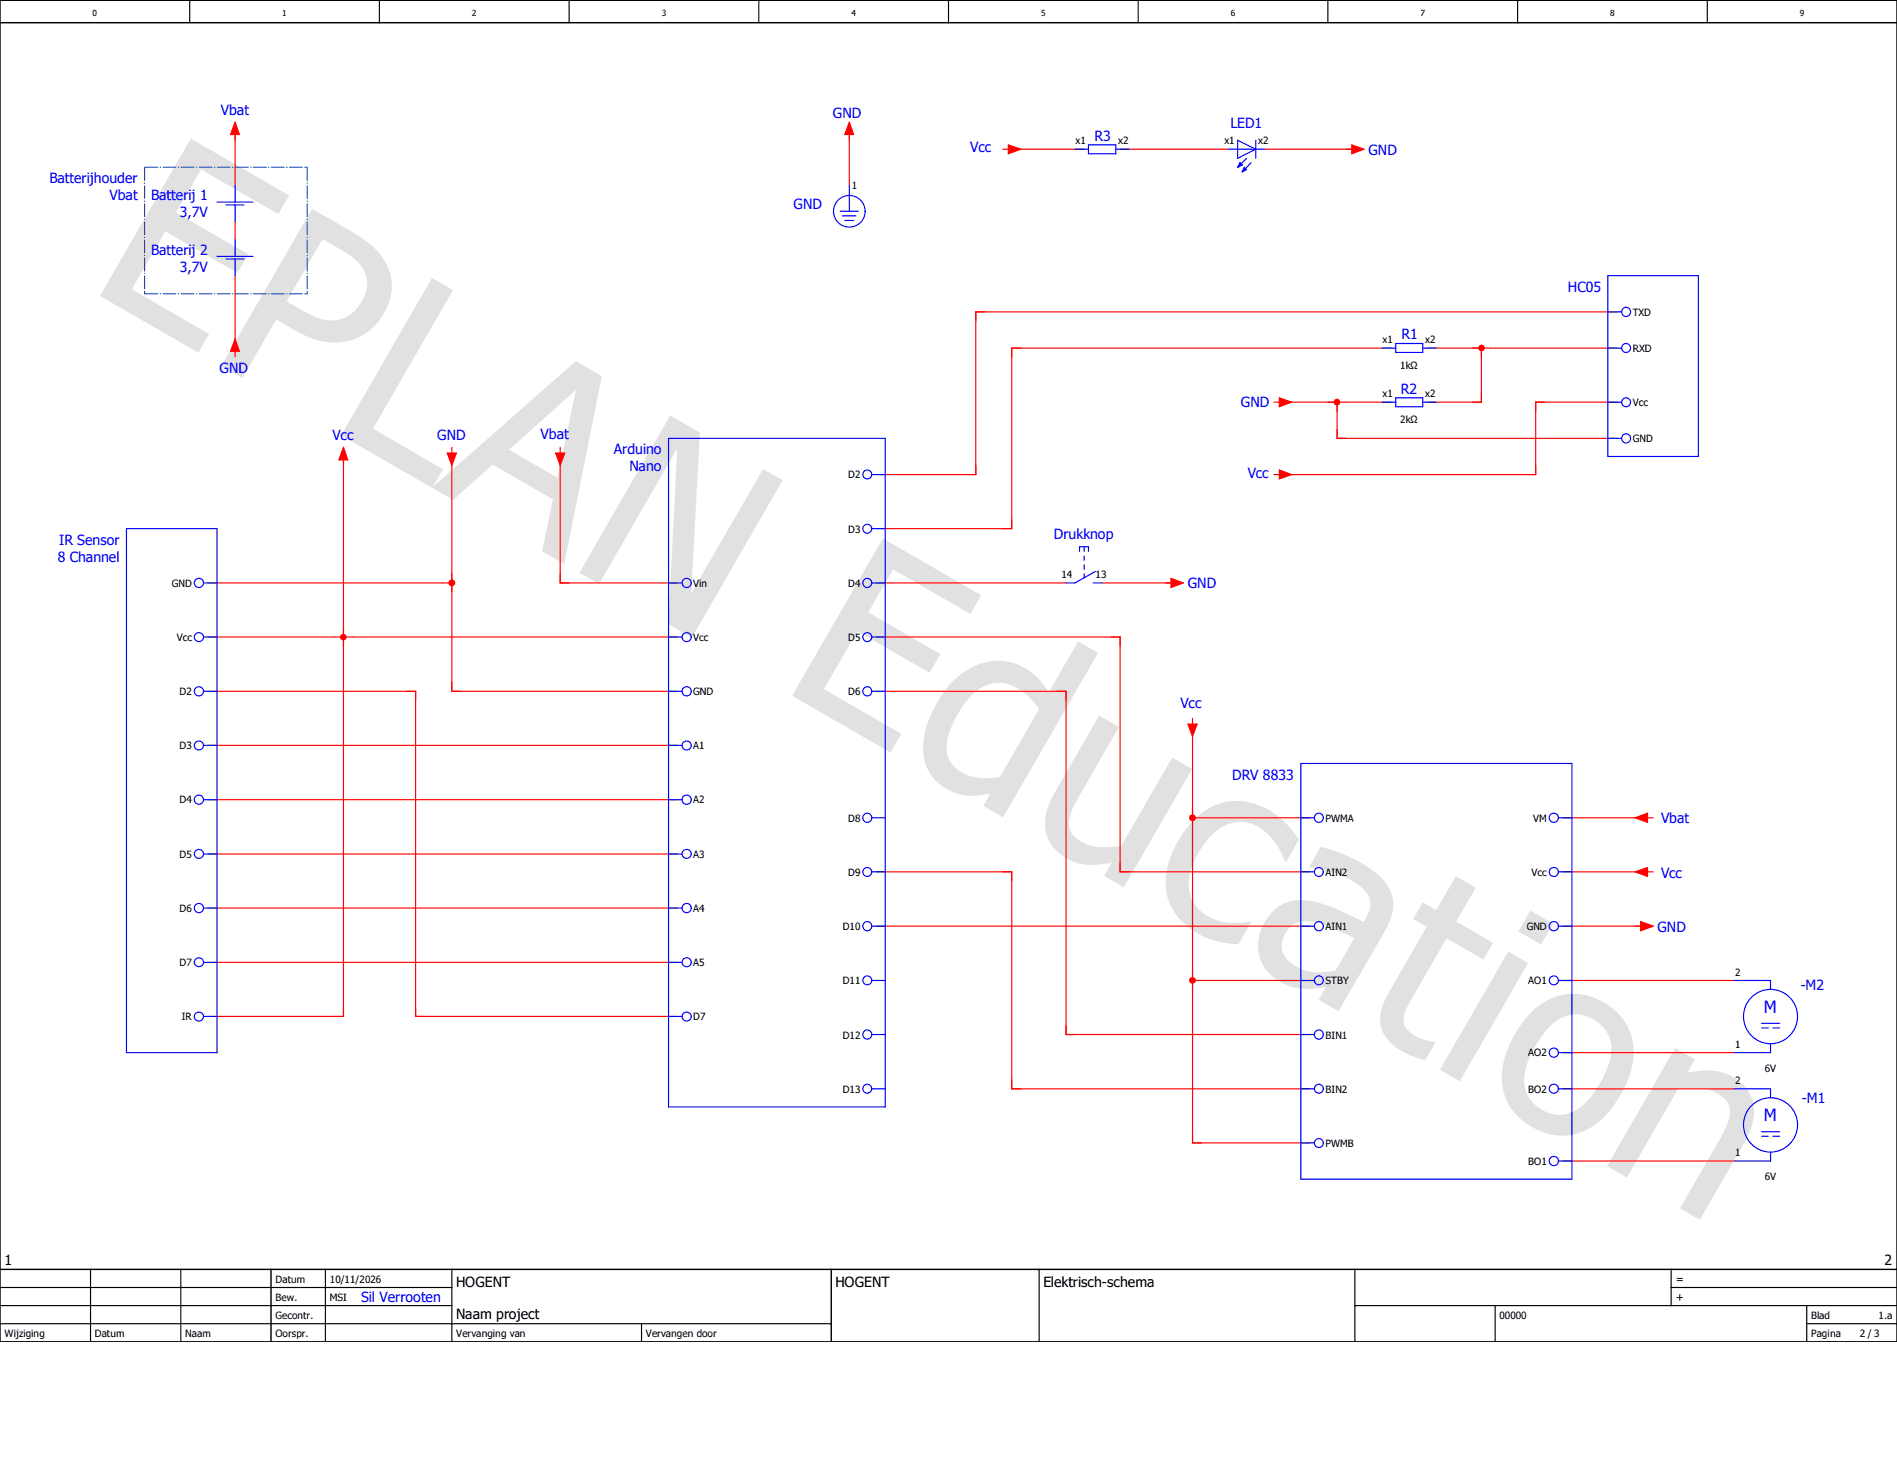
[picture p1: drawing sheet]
<svg xmlns="http://www.w3.org/2000/svg" width="279mm" height="216mm" viewBox="0 0 279 216" stroke-linecap="round" stroke-linejoin="round" font-family="sans-serif">
<path d="M197.7 -.1l-197.7 197.7M0 169.2l40.1 28.4M0 197.5v.1" fill="none" stroke="#fff" stroke-width=".15"/>
<g fill="none" stroke="#000" stroke-width=".17">
<path d="M27.9 0v3.3M55.9 0v3.3M83.8 0v3.3M111.8 0v3.3M139.7 0v3.3M167.6 0v3.3M195.6 0v3.3M223.5 0v3.3M251.5 0v3.3M0 194.9h122.4M0 192.3h66.5M0 189.6h66.5"/>
<path d="M13.3 186.9v10.7M26.6 186.9v10.7M47.9 186.9v10.7M66.5 186.9v10.7M94.5 194.9v2.7M153 186.9v10.7M199.6 192.3h79.8M199.6 186.9v10.7M220.2 192.3v5.3M246.1 189.6h33.3M246.1 186.9v5.4M266.1 194.9h13.3"/>
<path d="M266.1 192.3v5.3"/>
</g>
<path d="M0 3.3h279.4M0 0h279.4v197.6h-279.4zM0 186.9h279.4M39.9 186.9v10.7M122.4 186.9v10.7" fill="none" stroke="#000" stroke-width=".21"/>
<path d="M28.1 20.4l14.5 8.4-1.6 2.7-11.4-6.5-3.7 6.3 10.7 6.1-1.6 2.8-10.7-6.1-4.9 8.5 11.4 6.6-1.6 2.7-14.5-8.3zM46 30.7l5.8 3.4a11.4 11.4 0 0 1 5.4 5.5 7.7 7.7 0 0 1-1.6 8 8.5 8.5 0 0 1-10.3 2l-1.3-.7-3.3-1.8-5 8.6-3.1-1.8zM47.5 35.2l-5.3 9.2 2.1 1.2a8.2 8.2 0 0 0 5.2 1.6 5.7 5.7 0 0 0 4.5-6.4 6.7 6.7 0 0 0-3.5-3.9zM63.6 41l3.1 1.7-11.8 20.4 10.4 6-1.6 2.8-13.5-7.8zM63.6 71.8l21.2-18.6 3.8 2.2-5.5 27.7-3.3-1.9 1.7-7.7-8.9-5.1-5.8 5.2zM75 66.2l7.1 4.2 2.7-13zM98.7 61.2l4.4 2.5-1.3 23.7 10.6-18.3 2.9 1.6-13.4 23.2-3.5-2 1.4-25.9-11.6 20-2.9-1.7zM130 79.3l14.5 8.4-1.6 2.7-11.4-6.6-3.6 6.4 10.6 6.1-1.6 2.8-10.6-6.2-5 8.6 11.4 6.6-1.6 2.7-14.4-8.3zM140.5 100.2a8.7 8.7 0 0 1 9.3-2.4 9.2 9.2 0 0 1 4.7 4.2l4.3-7.5 2.9 1.7-14 24.2-2.9-1.7 1.1-1.8a8.2 8.2 0 0 1-8.2-2.1 7.4 7.4 0 0 1-1.4-7.3 17.5 17.5 0 0 1 4.2-7.3zM143.1 102.4a13 13 0 0 0-3.7 7.9 4.5 4.5 0 0 0 3.9 4.1 9.8 9.8 0 0 0 4 0l5.8-10a8.8 8.8 0 0 0-5.3-3.8 5.5 5.5 0 0 0-4.7 1.8zM161.9 105.4l2.9 1.7-5.7 9.9a8.7 8.7 0 0 0-1.7 4.6 3.8 3.8 0 0 0 2.8 2.8 10.2 10.2 0 0 0 5 .2l7.4-13 3 1.7-10.1 17.4-2.9-1.7 1.1-2a9.6 9.6 0 0 1-6.1-.3 5.9 5.9 0 0 1-3.3-7.8l1.1-2.2zM175.6 121a8.8 8.8 0 0 1 11.8-1.4 13.8 13.8 0 0 1 3.9 4l-1.9 3.3-.1-.1a9.3 9.3 0 0 0-4.5-5.3 5.7 5.7 0 0 0-6.8 2 11.2 11.2 0 0 0-2.9 6.9 5.7 5.7 0 0 0 4.8 5.3 9.6 9.6 0 0 0 4.2 0l.2 .1-1.9 3.3a11.5 11.5 0 0 1-9.9-5.6 9.5 9.5 0 0 1 .4-8.4l1.5-2.6zM190 136.5a3.4 3.4 0 0 0-.4 4.8 7 7 0 0 0 6.6 1.7l.5-.1 2.8-4.8-2.3-1a10.8 10.8 0 0 0-5.4-1.4 2.87 2.87 0 0 0-1.8 .8zM194.5 124.7a20.1 20.1 0 0 1 9 4.7 5.7 5.7 0 0 1 .8 7.1l-7.2 12.4-2.9-1.7 1.1-1.8a9.3 9.3 0 0 1-7.4-1.2 6.2 6.2 0 0 1-1.3-8.9 6 6 0 0 1 6.8-2.5 33.6 33.6 0 0 1 7.4 3 4 4 0 0 0 .9-3.6 6.6 6.6 0 0 0-3.2-2.9 16.6 16.6 0 0 0-5.5-1.5l-.2-.1zM209.6 132.9l2 1.1 2.8-5 3 1.7-2.9 5 5.4 3.2-1.4 2.4-5.4-3.1-4.8 8.3a9.7 9.7 0 0 0-1.6 3.6 2.79 2.79 0 0 0 1.9 2.5 10.2 10.2 0 0 0 2.8 .9l-1.5 2.6-1.1-.3a9 9 0 0 1-4.9-3.4 5.2 5.2 0 0 1 0-4.8l.7-1.5 5.5-9.6-2-1.2zM222.1 140.1l3 1.7-10.1 17.4-2.9-1.7zM225.4 134.1l3.3 1.9-1.7 3.1-3.4-1.9zM225.6 149.1a8.6 8.6 0 0 1 12-.5 8.5 8.5 0 0 1 2.4 9.9 14.8 14.8 0 0 1-5.9 7.7 8.4 8.4 0 0 1-9.3-.7 8.3 8.3 0 0 1-3.2-9.5 16.6 16.6 0 0 1 4-6.9zM228.1 151.3a14.1 14.1 0 0 0-3.6 7.1 5.2 5.2 0 0 0 3.2 5.3 5.2 5.2 0 0 0 6-1.4 14.5 14.5 0 0 0 3.6-7.2 5.2 5.2 0 0 0-6.4-5.6 5.9 5.9 0 0 0-2.8 1.8zM246.7 154.3l3 1.7-1.2 2a8.9 8.9 0 0 1 7.4 1.1 5.8 5.8 0 0 1 2 6.9l-1 2.4-6.5 11.2-3-1.6 5.7-9.9a10.8 10.8 0 0 0 1.7-4.3 3.1 3.1 0 0 0-2-2.8 8.8 8.8 0 0 0-5.7-.5l-7.5 12.9-2.9-1.7z" fill="#e1e1e1"/>
<g fill="none" stroke="#f00" stroke-width=".17">
<path d="M34.6 20v7.3M125.1 20v7.3M34.6 32.6v2.7M149 22h10.7M165 22h15.9M186.3 22h13.3M34.6 40.6v11.3M188.9 59.2h8v5.4h41.3M198.2 59.2h6.7M204.9 51.3h-55.9v26.6h-19.9M210.2 51.3h8v7.9h-8M219.5 51.3h18.7"/>
<path d="M238.2 45.9h-94.5v24h-14.6M238.2 59.2h-12v10.7h-37.3M50.6 67.9v81.8h-20M66.5 67.9v33.9h33.3M82.5 67.9v18h17.3M30.6 85.9h35.9M30.6 93.8h18.6M51.9 93.8h47.9M129.1 85.9h27.9M129.1 93.8h35.9v34.6h27.9M162.3 85.9h10.7M30.6 101.8h30.6v47.9h38.6"/>
<path d="M30.6 109.8h69.2M30.6 117.8h69.2M129.1 101.8h27.9v50.6h35.9M175.6 107.8v60.5h17.3M30.6 125.8h69.2M30.6 133.7h69.2M129.1 128.4h19.9v32h43.9M129.1 136.4h63.8M177 120.4h15.9M230.2 128.4h11.9M230.2 120.4h11.9M230.2 136.4h11.9"/>
<path d="M30.6 141.7h69.2M177 144.4h15.9M230.2 144.4h25.2M230.2 155h25.2M230.2 160.4h25.2M230.2 171h25.2"/>
</g>
<path d="M66.1 85.6a.51 .51 0 0 1 .6-.2 .51 .51 0 0 1 .4 .5h-.6h.6a.51 .51 0 0 1-.7 .4 .51 .51 0 0 1-.3-.7z" fill-rule="evenodd" fill="#f00"/>
<path d="M49.2 93.8h2.7M50.6 92.5v2.7M82.5 84.5v1.4h1.3" fill="none" stroke="#f00" stroke-width=".17"/>
<path d="M50.1 93.6a.49 .49 0 0 1 .6-.2 .49 .49 0 0 1 .4 .4h-.5h.5a.49 .49 0 0 1-.7 .5 .49 .49 0 0 1-.3-.7z" fill-rule="evenodd" fill="#f00"/>
<path d="M175.6 143v2.7M175.6 144.4h1.4M175.6 167v1.3h1.4" fill="none" stroke="#f00" stroke-width=".17"/>
<path d="M175.2 144.1a.51 .51 0 0 1 .6-.2 .51 .51 0 0 1 .3 .5h-.5h.5a.5 .5 0 0 1-.6 .4 .5 .5 0 0 1-.3-.7z" fill-rule="evenodd" fill="#f00"/>
<path d="M163.7 93.8h1.3v1.4M175.6 119.1v2.7M165 127.1v1.3h1.3M175.6 120.4h1.4" fill="none" stroke="#f00" stroke-width=".17"/>
<path d="M175.2 120.2a.51 .51 0 0 1 .6-.3 .51 .51 0 0 1 .3 .5h-.5h.5a.51 .51 0 0 1-.6 .5 .51 .51 0 0 1-.3-.7z" fill-rule="evenodd" fill="#f00"/>
<path d="M145 45.9h-1.3v1.3M216.9 51.3h2.6M218.2 51.3v1.3M218.2 57.9v1.3h-1.3M143.7 68.5v1.4h-1.3M155.7 101.8h1.3v1.3M147.7 128.4h1.3v1.4M149 159v1.4h1.4M157 151v1.4h1.3" fill="none" stroke="#f00" stroke-width=".17"/>
<path d="M218 50.8a.49 .49 0 0 1 .7 .5h-.5h.5a.49 .49 0 0 1-.7 .4 .49 .49 0 0 1 0-.9z" fill-rule="evenodd" fill="#f00"/>
<path d="M195.6 59.2h2.6M196.9 59.2v1.4" fill="none" stroke="#f00" stroke-width=".17"/>
<path d="M196.7 58.8a.48 .48 0 0 1 .7 .4h-.5h.5a.5 .5 0 0 1-.7 .5 .5 .5 0 0 1 0-.9z" fill-rule="evenodd" fill="#f00"/>
<path d="M150.4 51.3h-1.4v1.3M227.5 59.2h-1.3v1.4M149 76.5v1.4h-1.3M196.9 63.2v1.4h1.3M226.2 68.5v1.4h-1.3" fill="none" stroke="#f00" stroke-width=".17"/>
<g fill="none" stroke="#00f" stroke-width=".17">
<path d="M32 29.8h5.3M32 37.8h5.3M33.3 30.2h2.6M33.3 38.1h2.6M34.6 27.3v2.5M34.6 30.2v2.4M34.6 35.3v2.5M34.6 38.1v2.5M123.7 31.1h2.7M124.1 31.8h2M124.4 32.5h1.3M125.1 27.3v3.8"/>
<path d="M98.5 64.6h31.9v98.4h-31.9zM128.4 69.9h2M128.4 77.9h2M98.5 85.9h2M98.5 93.8h2M128.4 85.9h2M128.4 93.8h2M98.5 101.8h2M98.5 109.8h2M98.5 117.8h2M128.4 101.8h2M191.6 112.4h39.9v61.3h-39.9z"/>
<path d="M98.5 125.8h2M98.5 133.7h2M128.4 120.4h2M128.4 128.4h2M128.4 136.4h2M191.6 120.4h2M191.6 128.4h2M191.6 136.4h2M229.5 120.4h2M229.5 128.4h2M229.5 136.4h2M98.5 141.7h2"/>
<path d="M128.4 144.4h2M128.4 152.4h2M191.6 144.4h2M191.6 152.4h2M229.5 144.4h2M229.5 155h2M255.4 144.4h5.4v1.3M259.5 150.7h2.6M259.5 151.4h.9M260.8 153.7v1.3h-5.4M261.1 151.4h1M128.4 160.4h2"/>
<path d="M191.6 160.4h2M191.6 168.3h2M229.5 160.4h2M229.5 171h2M255.4 160.4h5.4v1.3M259.5 166.7h2.6M259.5 167.3h.9M260.8 169.7v1.3h-5.4M261.1 167.3h1"/>
<circle cx="125.1" cy="31.1" r="2.33"/>
<circle cx="127.7" cy="69.9" r=".66"/>
<circle cx="127.7" cy="77.9" r=".66"/>
<circle cx="101.1" cy="85.8" r=".68"/>
<circle cx="101.1" cy="93.8" r=".67"/>
<circle cx="127.7" cy="85.8" r=".66"/>
<circle cx="127.7" cy="93.8" r=".66"/>
<circle cx="101.1" cy="101.8" r=".68"/>
<circle cx="101.1" cy="117.8" r=".68"/>
<circle cx="101.1" cy="109.8" r=".67"/>
<circle cx="127.7" cy="101.8" r=".67"/>
<circle cx="101.1" cy="133.7" r=".68"/>
<circle cx="101.1" cy="125.8" r=".67"/>
<circle cx="127.7" cy="120.4" r=".67"/>
<circle cx="127.7" cy="136.4" r=".67"/>
<circle cx="127.7" cy="128.4" r=".66"/>
<circle cx="194.2" cy="136.4" r=".66"/>
<circle cx="194.2" cy="120.4" r=".66"/>
<circle cx="194.2" cy="128.4" r=".65"/>
<circle cx="228.9" cy="120.4" r=".68"/>
<circle cx="228.9" cy="136.4" r=".68"/>
<circle cx="228.9" cy="128.4" r=".67"/>
<circle cx="101.1" cy="141.7" r=".67"/>
<circle cx="127.7" cy="152.4" r=".67"/>
<circle cx="127.7" cy="144.4" r=".66"/>
<circle cx="194.2" cy="152.4" r=".66"/>
<circle cx="194.2" cy="144.4" r=".65"/>
<circle cx="228.9" cy="155" r=".68"/>
<circle cx="228.9" cy="144.4" r=".67"/>
<circle cx="260.8" cy="149.7" r="4"/>
<circle cx="127.7" cy="160.3" r=".66"/>
<circle cx="194.2" cy="160.3" r=".65"/>
<circle cx="194.2" cy="168.3" r=".65"/>
<circle cx="228.9" cy="171" r=".68"/>
<circle cx="228.9" cy="160.3" r=".67"/>
<circle cx="260.8" cy="165.7" r="4"/>
</g>
<g fill="#007f7f">
<path d="M45 43.2l.3 .1h-.3z"/>
<path d="M45.2 43h.1v.3z"/>
<path d="M45 24.6h.3l-.3 .1z"/>
<path d="M21.2 43h.2l-.1 .3z"/>
<path d="M21.3 43.2l-.1 .1h.1h2v-.1zM23.5 43.2v.1h.2v-.1zM24 43.2v.1h2v-.1zM26.2 43.2v.1h.2v-.1zM26.6 43.2v.1h2v-.1zM28.9 43.2v.1h.1v-.1zM29.3 43.2v.1h2v-.1zM31.5 43.2v.1h.2v-.1zM32 43.2v.1h2v-.1zM34.2 43.2v.1h.2v-.1zM34.6 43.2v.1h2v-.1zM36.9 43.2v.1h.1v-.1zM37.3 43.2v.1h2v-.1zM39.5 43.2v.1h.2v-.1zM39.9 43.2v.1h2v-.1zM42.2 43.2v.1h.1v-.1zM42.6 43.2v.1h2v-.1zM44.8 43.2v.1h.2v-.1z"/>
<path d="M45.2 24.6v2h.1v-2zM45.2 26.9v.2h.1v-.2zM45.2 27.3v2h.1v-2zM45.2 29.5v.2h.1v-.2zM45.2 30v2h.1v-2zM45.2 32.2v.2h.1v-.2zM45.2 32.6v2h.1v-2zM45.2 34.9v.2h.1v-.2zM45.2 35.3v2h.1v-2zM45.2 37.5v.2h.1v-.2zM45.2 37.9v2.1h.1v-2.1zM45.2 40.2v.1h.1v-.1zM45.2 40.6v2h.1v-2zM45.2 42.8v.2h.1v-.2z"/>
<path d="M21.3 24.6h-.1l.1 .1h2v-.1zM23.5 24.6v.1h.2v-.1zM24 24.6v.1h2v-.1zM26.2 24.6v.1h.2v-.1zM26.6 24.6v.1h2v-.1zM28.9 24.6v.1h.1v-.1zM29.3 24.6v.1h2v-.1zM31.5 24.6v.1h.2v-.1zM32 24.6v.1h2v-.1zM34.2 24.6v.1h.2v-.1zM34.6 24.6v.1h2v-.1zM36.9 24.6v.1h.1v-.1zM37.3 24.6v.1h2v-.1zM39.5 24.6v.1h.2v-.1zM39.9 24.6v.1h2v-.1zM42.2 24.6v.1h.1v-.1zM42.6 24.6v.1h2v-.1zM44.8 24.6v.1h.2v-.1z"/>
<path d="M21.2 24.6v2h.2v-2h-.1zM21.2 26.9v.2h.2v-.2zM21.2 27.3v2h.2v-2zM21.2 29.5v.2h.2v-.2zM21.2 30v2h.2v-2zM21.2 32.2v.2h.2v-.2zM21.2 32.6v2h.2v-2zM21.2 34.9v.2h.2v-.2zM21.2 35.3v2h.2v-2zM21.2 37.5v.2h.2v-.2zM21.2 37.9v2.1h.2v-2.1zM21.2 40.2v.1h.2v-.1zM21.2 40.6v2h.2v-2zM21.2 42.8v.2h.2v-.2z"/>
</g>
<g fill="none" stroke="#00f" stroke-width=".17">
<path d="M158.3 22h2M160.3 21.3h4v1.3h-4zM164.3 22h2M180.9 22h5.4M182.3 20.7l2.7 1.3M182.6 24l.4 .3-.7 .3zM203.6 51.3h2M203.6 59.2h2M205.6 50.6h3.9v1.3h-3.9zM205.6 58.6h3.9v1.3h-3.9zM209.5 51.3h2M209.5 59.2h2"/>
<path d="M236.8 40.6h13.3v26.6h-13.3zM236.8 51.3h2M236.8 59.2h2M236.8 45.9h2M18.6 77.9h13.4v77.1h-13.4zM236.8 64.6h2M30 93.8h2M30 85.9h2M30 101.8h2M30 109.8h2M30 117.8h2M30 125.8h2"/>
<path d="M30 133.7h2M30 141.7h2M30 149.7h2M98.5 149.7h2"/>
<circle cx="239.5" cy="45.9" r=".67"/>
<circle cx="239.5" cy="51.2" r=".66"/>
<circle cx="239.5" cy="59.2" r=".66"/>
<circle cx="239.5" cy="64.6" r=".67"/>
<circle cx="29.3" cy="85.8" r=".68"/>
<circle cx="29.3" cy="93.8" r=".67"/>
<circle cx="29.3" cy="117.8" r=".68"/>
<circle cx="29.3" cy="101.8" r=".68"/>
<circle cx="29.3" cy="109.8" r=".67"/>
<circle cx="29.3" cy="133.7" r=".68"/>
<circle cx="29.3" cy="125.8" r=".67"/>
<circle cx="29.3" cy="141.7" r=".67"/>
<circle cx="29.3" cy="149.7" r=".67"/>
<circle cx="101.1" cy="149.7" r=".67"/>
</g>
<path d="M182.6 24l.4 .3-.7 .3z" fill="#00f"/>
<path d="M183.3 24.6l.3 .4-.6 .3zM185 22l-2.7 1.3M185 20.7v2.6" fill="none" stroke="#00f" stroke-width=".17"/>
<path d="M183.3 24.6l.3 .4-.6 .3z" fill="#00f"/>
<path d="M182.3 20.7v2.6M183.6 23.3l-1.3 1.3M184.3 24l-1.3 1.3M159 81.2v-.7h1.3v.7M159.7 80.5v.7M159.7 81.9v.6M159.7 83.2v.7M159.7 84.5v.6M161 85.9h1.3M161.3 84.2l-3 1.7h-1.3" fill="none" stroke="#00f" stroke-width=".17"/>
<path d="M81.8 66.7h1.4l-.7 1.8z" fill="none" stroke="#f00" stroke-width=".17"/>
<path d="M81.8 66.7h1.4l-.7 1.8z" fill="#f00"/>
<path d="M65.9 66.7h1.3l-.7 1.8zM82.5 65.9v.8" fill="none" stroke="#f00" stroke-width=".17"/>
<path d="M65.9 66.7h1.3l-.7 1.8z" fill="#f00"/>
<path d="M50.6 65.9l.6 1.8h-1.3zM66.5 65.9v.8" fill="none" stroke="#f00" stroke-width=".17"/>
<path d="M50.6 65.9l.6 1.8h-1.3z" fill="#f00"/>
<path d="M50.6 67.7v.8M241.6 135.7l1.9 .7-1.9 .7z" fill="none" stroke="#f00" stroke-width=".17"/>
<path d="M241.6 135.7l1.9 .7-1.9 .7z" fill="#f00"/>
<path d="M240.8 136.4h.8M240.8 128.4l1.9-.6v1.3z" fill="none" stroke="#f00" stroke-width=".17"/>
<path d="M240.8 128.4l1.9-.6v1.3z" fill="#f00"/>
<path d="M240.8 120.4l1.9-.6v1.3zM242.7 128.4h.8" fill="none" stroke="#f00" stroke-width=".17"/>
<path d="M240.8 120.4l1.9-.6v1.3z" fill="#f00"/>
<path d="M175 106.6h1.3l-.7 1.9zM242.7 120.4h.8" fill="none" stroke="#f00" stroke-width=".17"/>
<path d="M175 106.6h1.3l-.7 1.9z" fill="#f00"/>
<path d="M34.6 18l.7 1.8h-1.3zM175.6 105.8v.8" fill="none" stroke="#f00" stroke-width=".17"/>
<path d="M34.6 18l.7 1.8h-1.3z" fill="#f00"/>
<path d="M34.6 19.8v.9M34.6 49.9l.7 1.8h-1.3z" fill="none" stroke="#f00" stroke-width=".17"/>
<path d="M34.6 49.9l.7 1.8h-1.3z" fill="#f00"/>
<path d="M34.6 51.7v.9M188.4 69.2l1.8 .7-1.8 .6z" fill="none" stroke="#f00" stroke-width=".17"/>
<path d="M188.4 69.2l1.8 .7-1.8 .6z" fill="#f00"/>
<path d="M188.4 58.6l1.8 .6-1.8 .7zM187.6 69.9h.8" fill="none" stroke="#f00" stroke-width=".17"/>
<path d="M188.4 58.6l1.8 .6-1.8 .7z" fill="#f00"/>
<path d="M125.1 18l.6 1.8h-1.3zM187.6 59.2h.8" fill="none" stroke="#f00" stroke-width=".17"/>
<path d="M125.1 18l.6 1.8h-1.3z" fill="#f00"/>
<path d="M125.1 19.8v.9M148.5 21.3l1.9 .7-1.9 .6z" fill="none" stroke="#f00" stroke-width=".17"/>
<path d="M148.5 21.3l1.9 .7-1.9 .6z" fill="#f00"/>
<path d="M147.7 22h.8M199.1 21.3l1.8 .7-1.8 .6z" fill="none" stroke="#f00" stroke-width=".17"/>
<path d="M199.1 21.3l1.8 .7-1.8 .6z" fill="#f00"/>
<path d="M198.2 22h.9M172.5 85.2l1.8 .7-1.8 .6z" fill="none" stroke="#f00" stroke-width=".17"/>
<path d="M172.5 85.2l1.8 .7-1.8 .6z" fill="#f00"/>
<path d="M171.7 85.9h.8" fill="none" stroke="#f00" stroke-width=".17"/>
<g font-size="2.5" fill="#00f">
<text x="259.8" y="149.2">M</text>
<text x="259.8" y="165.1">M</text>
</g>
<g font-size="2.1" fill="#00f">
<text x="32.5" y="16.9">Vbat</text>
<text x="122.7" y="17.3">GND</text>
<text x="142.9" y="22.4">Vcc</text>
<text x="161.2" y="20.7">R3</text>
<text x="181.2" y="18.9">LED1</text>
<text x="201.5" y="22.8">GND</text>
<text x="7.3" y="27">Batterijhouder</text>
<text x="16.1" y="29.5">Vbat</text>
<text x="22.3" y="29.5">Batterij 1</text>
<text x="26.5" y="32">3,7V</text>
<text x="116.9" y="30.8">GND</text>
<text x="22.3" y="37.5">Batterij 2</text>
<text x="26.5" y="40">3,7V</text>
<text x="230.9" y="43">HC05</text>
<text x="206.4" y="50">R1</text>
<text x="32.3" y="54.9">GND</text>
<text x="182.8" y="59.9">GND</text>
<text x="206.3" y="58.1">R2</text>
<text x="49" y="64.8">Vcc</text>
<text x="64.4" y="64.8">GND</text>
<text x="79.6" y="64.6">Vbat</text>
<text x="90.4" y="66.9">Arduino</text>
<text x="92.7" y="69.4">Nano</text>
<text x="183.8" y="70.4">Vcc</text>
<text x="8.5" y="82.7">8 Channel</text>
<text x="8.7" y="80.2">IR Sensor</text>
<text x="155.2" y="79.4">Drukknop</text>
<text x="175" y="86.7">GND</text>
<text x="173.9" y="104.3">Vcc</text>
<text x="181.5" y="114.8">DRV 8833</text>
<text x="244.6" y="121.2">Vbat</text>
<text x="244.6" y="129.3">Vcc</text>
<text x="244.1" y="137.2">GND</text>
<text x="265.2" y="145.8">-M2</text>
<text x="265.4" y="162.4">-M1</text>
<text x="53.2" y="191.8">Sil Verrooten</text>
</g>
<g font-size="2.1">
<text x=".7" y="186.3">1</text>
<text x="67.2" y="189.6">HOGENT</text>
<text x="123.1" y="189.6">HOGENT</text>
<text x="153.7" y="189.6">Elektrisch-schema</text>
<text x="277.6" y="186.3">2</text>
<text x="67.2" y="194.3">Naam project</text>
</g>
<g font-size="1.6">
<text x="246.8" y="191.6">+</text>
<text x="246.8" y="188.9">=</text>
</g>
<g font-size="1.5">
<text x="158.4" y="21.3">x1</text>
<text x="164.7" y="21.3">x2</text>
<text x="180.3" y="21.3">x1</text>
<text x="185.3" y="21.3">x2</text>
<text x="125.5" y="27.9">1</text>
<text x="240.5" y="46.5">TXD</text>
<text x="203.6" y="50.5">x1</text>
<text x="209.9" y="50.5">x2</text>
<text x="240.5" y="51.8">RXD</text>
<text x="203.6" y="58.5">x1</text>
<text x="206.2" y="54.4">1kΩ</text>
<text x="209.9" y="58.5">x2</text>
<text x="240.5" y="59.8">Vcc</text>
<text x="206.2" y="62.4">2kΩ</text>
<text x="240.5" y="65.1">GND</text>
<text x="124.9" y="70.4">D2</text>
<text x="124.9" y="78.4">D3</text>
<text x="25.3" y="86.4">GND</text>
<text x="102.1" y="86.4">Vin</text>
<text x="124.9" y="86.4">D4</text>
<text x="156.3" y="85.1">14</text>
<text x="161.4" y="85.1">13</text>
<text x="26" y="94.4">Vcc</text>
<text x="102.1" y="94.4">Vcc</text>
<text x="124.9" y="94.4">D5</text>
<text x="26.5" y="102.4">D2</text>
<text x="102.1" y="102.4">GND</text>
<text x="124.9" y="102.4">D6</text>
<text x="26.5" y="110.4">D3</text>
<text x="102.1" y="110.4">A1</text>
<text x="26.5" y="118.3">D4</text>
<text x="102.1" y="118.3">A2</text>
<text x="124.9" y="121">D8</text>
<text x="195.2" y="121">PWMA</text>
<text x="225.8" y="121">VM</text>
<text x="26.5" y="126.3">D5</text>
<text x="102.1" y="126.3">A3</text>
<text x="124.9" y="129">D9</text>
<text x="195.2" y="129">AIN2</text>
<text x="225.6" y="129">Vcc</text>
<text x="26.5" y="134.3">D6</text>
<text x="102.1" y="134.3">A4</text>
<text x="124.1" y="136.9">D10</text>
<text x="195.2" y="136.9">AIN1</text>
<text x="224.9" y="136.9">GND</text>
<text x="26.5" y="142.3">D7</text>
<text x="102.1" y="142.3">A5</text>
<text x="255.6" y="143.7">2</text>
<text x="124.1" y="144.9">D11</text>
<text x="195.2" y="144.9">STBY</text>
<text x="225.1" y="144.9">AO1</text>
<text x="26.8" y="150.3">IR</text>
<text x="102.1" y="150.3">D7</text>
<text x="124.1" y="152.9">D12</text>
<text x="195.2" y="152.9">BIN1</text>
<text x="225.1" y="155.6">AO2</text>
<text x="255.6" y="154.3">1</text>
<text x="124.1" y="160.9">D13</text>
<text x="195.2" y="160.9">BIN2</text>
<text x="225.1" y="160.9">BO2</text>
<text x="255.6" y="159.6">2</text>
<text x="259.9" y="157.8">6V</text>
<text x="195.2" y="168.9">PWMB</text>
<text x="225.1" y="171.6">BO1</text>
<text x="255.6" y="170.3">1</text>
<text x="259.9" y="173.8">6V</text>
<text x="40.6" y="191.6">Bew.</text>
<text x="40.6" y="188.9">Datum</text>
<text x="48.6" y="191.6">MSI</text>
<text x="48.6" y="188.9">10/11/2026</text>
<text x=".7" y="196.9">Wijziging</text>
<text x="14" y="196.9">Datum</text>
<text x="27.3" y="196.9">Naam</text>
<text x="40.6" y="196.9">Oorspr.</text>
<text x="40.6" y="194.3">Gecontr.</text>
<text x="67.2" y="196.9">Vervanging van</text>
<text x="95.1" y="196.9">Vervangen door</text>
<text x="220.8" y="194.3">00000</text>
<text x="266.7" y="194.3">Blad</text>
<text x="266.7" y="196.9">Pagina</text>
<text x="273.9" y="196.9">2 / 3</text>
<text x="276.7" y="194.3">1.a</text>
</g>
<g font-size="1.2">
<text x="13.6" y="2.4">0</text>
<text x="41.6" y="2.4">1</text>
<text x="69.5" y="2.4">2</text>
<text x="97.5" y="2.4">3</text>
<text x="125.4" y="2.4">4</text>
<text x="153.3" y="2.4">5</text>
<text x="181.3" y="2.4">6</text>
<text x="209.2" y="2.4">7</text>
<text x="237.2" y="2.4">8</text>
<text x="265.1" y="2.4">9</text>
</g>
</svg>
